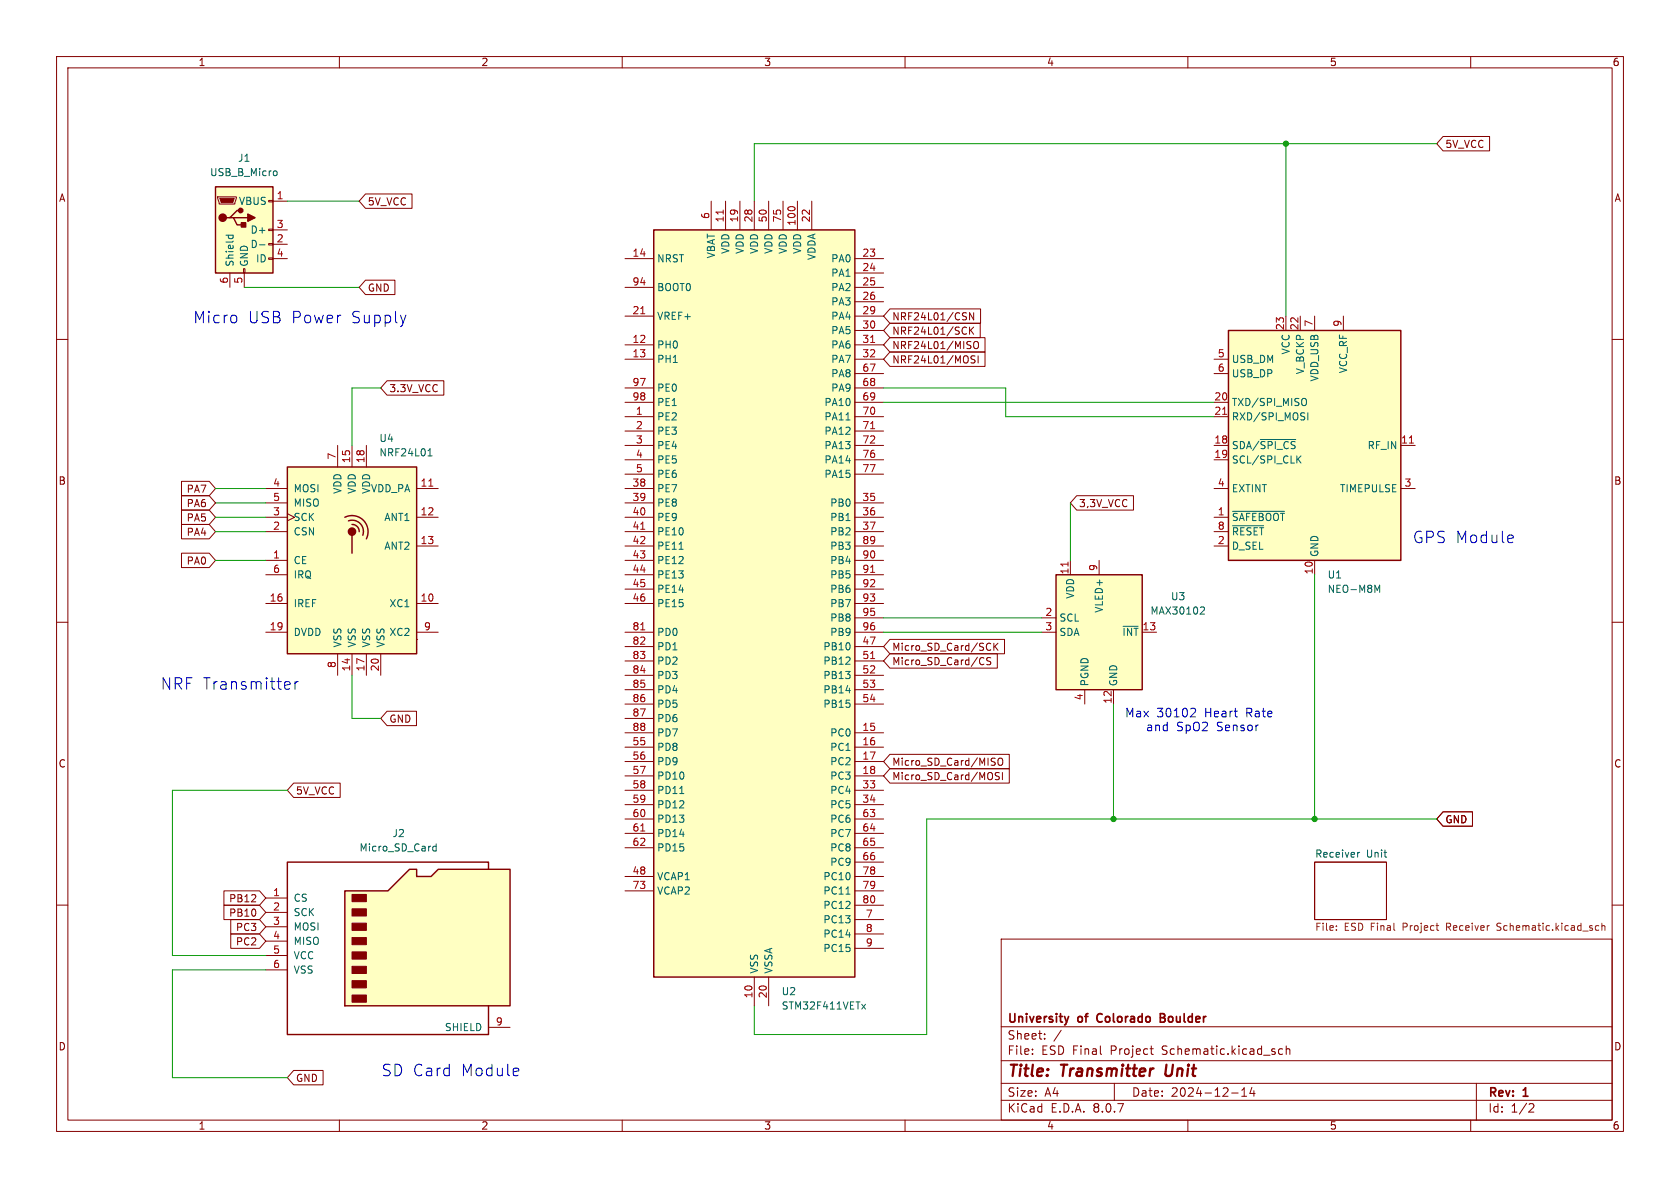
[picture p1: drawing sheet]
<svg xmlns="http://www.w3.org/2000/svg" width="297mm" height="210mm" viewBox="0 0 297 210" stroke-linecap="round" stroke-linejoin="round" font-family="sans-serif">
<g fill="none" stroke="#840000" stroke-width=".18">
<path d="M10 10h277v190h-277zM12 12h273v186h-273zM60 10v2M110 10v2M160 10v2M210 10v2M260 10v2M10 60h2M285 60h2M10 110h2M285 110h2M232.4 152.4h12.7v10.2h-12.7z"/>
<path d="M10 160h2M177 166h108v32h-108zM285 160h2M60 198v2M110 198v2M160 198v2M177 194.5h108M177 191.5h108M177 187.5h108M177 181.5h108M182.5 186.3v.1M182.5 185.5v.1"/>
<path d="M184.7 183.6v.1M184.7 182.8v.1M187.6 182.1l-1.3 2M197 191.5v3M203.3 185.4h.6M203.6 186.3l.3 .1M210 198v2M217.7 193.2h1.2M219.5 193.8h.9M219.5 192.7l.5-.4v1.5M221.3 192.2l-.3 1.1h.9M221.7 192.8v1"/>
<path d="M226.7 185.5l-.4-.1-.3 .3v.4l.2 .2h.5M227.4 185.5l.2-.1 .4 .1v.9M227.4 184.9v1.5M260 198v2M261 191.5v6.5M270.5 195.1l.5 .1 .2 .3-1 1.1h1"/>
</g>
<path d="M206.2 188.2l-.2 1.6 .3 .4" fill="none" stroke="#840000" stroke-width=".4"/>
<path d="M188.9 179.7l-.3 1M194.1 179.4l-.2 .4 .2 .7M205.1 179.9h.5M205.6 179.9l.2 .1M205.8 179.3l-.2-.1h-.5v1.5l.7-.1M205.8 179.8l-.2 .1" fill="none" stroke="#840000" stroke-width=".3"/>
<path d="M240 150.7v.8M240.4 150.7l-.4 .2" fill="none" stroke="#006464" stroke-width=".18"/>
<path d="M236.3 164.3v.2M236.3 163.7v.1M264.6 164.4l.2 .1M264.9 163.2l-.3 .2 .3 .4M282.3 163.6l.3 .1M282.6 164.4l-.3 .1M283.2 163.7l.2-.1 .3 .1v.8M283.2 163.2v1.3" fill="none" stroke="#725600" stroke-width=".18"/>
<path d="M217.2 58.4h30.4v40.7h-30.4z" fill="#ffffc2"/>
<path d="M217.2 58.4h30.4v40.7h-30.4z" fill="none" stroke="#840000" stroke-width=".25"/>
<g fill="none" stroke="#840000" stroke-width=".18">
<path d="M227.3 55.9v2.5M229.9 55.9v2.5M232.4 55.9v2.5M237.5 55.9v2.5M214.6 78.7h2.6M214.6 71.1h2.6M214.6 73.7h2.6M214.6 63.5h2.6M214.6 66h2.6M247.6 78.7h2.6M214.6 91.4h2.6M214.6 81.3h2.6"/>
<path d="M214.6 96.5h2.6M214.6 86.4h2.6M214.6 94h2.6M232.4 99.1v2.5M247.6 86.4h2.6"/>
</g>
<path d="M222.8 77.7h6.3M230.4 70.4a.43 .43 0 0 1 .6 .5v.4a.43 .43 0 0 1-.6 .4M231.2 73v1.2M217.9 90.4h9.2M217.9 92.9h5.5M229.5 81.1l.5 .8M230 80.6l-.7 .7M243.1 103.4l.4 1 .4-1v1.3" fill="none" stroke="#006464" stroke-width=".18"/>
<path d="M216.1 73.2h.8M249.2 78.3h.7" fill="none" stroke="#a90000" stroke-width=".18"/>
<path d="M186.7 101.6h15.2v20.3h-15.2z" fill="#ffffc2"/>
<path d="M186.7 101.6h15.2v20.3h-15.2z" fill="none" stroke="#840000" stroke-width=".25"/>
<path d="M189.2 99.1v2.5M194.3 99.1v2.5M184.1 111.8h2.6M184.1 109.2h2.6M201.9 111.8h2.6M191.8 121.9v2.6M196.8 121.9v2.6" fill="none" stroke="#840000" stroke-width=".18"/>
<path d="M188.8 99.4v.7" fill="none" stroke="#a90000" stroke-width=".18"/>
<path d="M198.5 110.7h2.7M212.4 107.3l.4 .1 .1 .3-.7 .9h.7" fill="none" stroke="#006464" stroke-width=".18"/>
<path d="M38.1 33h10.2v15.3h-10.2z" fill="#ffffc2"/>
<path d="M38.1 33h10.2v15.3h-10.2zM40.6 38.5h.7l.6 1.3h1.3M41.3 38.5h2.5M42.5 37.2h-.6l-1.3 1.3h-.6" fill="none" stroke="#840000" stroke-width=".25"/>
<g fill="#840000" stroke="#840000" stroke-width=".25">
<path d="M43.8 37.8l1.3 .7-1.3 .6z"/>
<path d="M42.7 39.4h.7v.7h-.7z"/>
<circle cx="39.4" cy="38.5" r=".63"/>
<circle cx="42.5" cy="37.2" r=".38"/>
</g>
<path d="M38.5 34.8h3.3v.3l-.3 1h-2.8zM47.5 35.4h.8v.3h-.8zM48.3 35.6h2.5M40.6 48.3v2.5M43.1 47.5h.2v.8h-.2zM43.2 48.3v2.5M47.5 45.6h.8v.2h-.8zM47.5 43.1h.8v.2h-.8zM47.5 40.5h.8v.3h-.8zM48.3 43.2h2.5M48.3 40.6h2.5M48.3 45.7h2.5" fill="none" stroke="#840000" stroke-width=".18"/>
<path d="M38.9 35.1h2.5l-.3 .7h-2z" fill="#840000" stroke="#840000" stroke-width=".18"/>
<path d="M48.6 30.2l.3 .1 .1 .2-.1 .4-.3 .2M39.9 41.6h1.3M40.4 41.6v.3M41.2 41.6v.3M45.9 43.3h.9" fill="none" stroke="#006464" stroke-width=".18"/>
<path d="M61 157.5h7.6l3.8-3.8h1.3v1.2h2.5l1.3-1.2h12.7v24.1h-29.2z" fill="#ffffc2"/>
<g fill="#840000" stroke="#840000" stroke-width=".18">
<path d="M62.2 175.9h2.6v1.3h-2.6z"/>
<path d="M62.2 173.4h2.6v1.2h-2.6z"/>
<path d="M62.2 170.8h2.6v1.3h-2.6z"/>
<path d="M62.2 168.3h2.6v1.2h-2.6z"/>
<path d="M62.2 165.7h2.6v1.3h-2.6z"/>
<path d="M62.2 163.2h2.6v1.3h-2.6z"/>
<path d="M62.2 160.7h2.6v1.2h-2.6z"/>
<path d="M62.2 158.1h2.6v1.3h-2.6z"/>
</g>
<path d="M61 157.5h7.6l3.8-3.8h1.3v1.2h2.5l1.3-1.2h12.7v24.1h-29.2zM86.4 153.7v-1.3h-35.6v30.5h35.6v-5.1" fill="none" stroke="#840000" stroke-width=".25"/>
<path d="M47 158.8h3.8M47 161.3h3.8M47 163.8h3.8M47 166.4h3.8M47 168.9h3.8M47 171.5h3.8M86.4 181.6h3.8" fill="none" stroke="#840000" stroke-width=".18"/>
<path d="M76.5 150.2l.2 .2h.4M77.1 149.2v1.2M77.1 149.7l-.4-.1-.2 .2" fill="none" stroke="#006464" stroke-width=".18"/>
<path d="M50.8 82.6h22.9v33h-22.9z" fill="#ffffc2"/>
<path d="M50.8 82.6h22.9v33h-22.9zM61 91.4a2.84 2.84 0 0 1 3.2 .6 2.84 2.84 0 0 1 .6 3.3M61.6 92.1a1.99 1.99 0 0 1 2.1 .4 1.99 1.99 0 0 1 .4 2.1M62.2 92.7a1.23 1.23 0 0 1 1.3 1.3M62.2 94.6v3.2" fill="none" stroke="#840000" stroke-width=".25"/>
<circle cx="62.2" cy="94" r=".63" fill="#840000" stroke="#840000" stroke-width=".25"/>
<g fill="none" stroke="#840000" stroke-width=".18">
<path d="M59.7 78.7v3.9M62.2 78.7v3.9M64.8 78.7v3.9M47 99.1h3.8M47 86.4h3.8M47 91.4h3.8M47 94h3.8M47 88.9h3.8M50.8 90.8l1.3 .6-1.3 .7M73.7 86.4h3.8M73.7 91.4h3.8M73.7 96.5h3.8"/>
<path d="M47 106.7h3.8M47 111.8h3.8M47 101.6h3.8M59.7 115.6v3.8M62.2 115.6v3.8M64.8 115.6v3.8M67.3 115.6v3.8M73.7 113h.1M73.7 106.7h3.8M73.7 111.8h3.8"/>
</g>
<path d="M75.8 85.9h.7" fill="none" stroke="#a90000" stroke-width=".18"/>
<path d="M75.8 79.6l.2-.3v1.3M75.7 80.6h.7" fill="none" stroke="#006464" stroke-width=".18"/>
<path d="M115.6 40.6h35.5v132.1h-35.5z" fill="#ffffc2"/>
<path d="M115.6 40.6h35.5v132.1h-35.5z" fill="none" stroke="#840000" stroke-width=".25"/>
<g fill="none" stroke="#840000" stroke-width=".18">
<path d="M64.6 34.3h8.2v2.5h-8.2l-1.1-1.2zM125.7 35.6v5M128.3 35.6v5M130.8 35.6v5M133.3 35.6v5M135.9 35.6v5M138.4 35.6v5M141 35.6v5M143.5 35.6v5M255.1 24.1h8.2v2.6h-8.2l-1.1-1.3zM64.6 49.5h5.2v2.6h-5.2l-1.1-1.3zM110.5 45.7h5.1"/>
<path d="M110.5 55.9h5.1M110.5 50.8h5.1M151.1 45.7h5.1M151.1 55.9h5.1M151.1 48.3h5.1M151.1 50.8h5.1M151.1 53.3h5.1M151.1 58.4h5.1M157.3 57.1h16v2.6h-16l-1.1-1.3zM157.3 59.7h16.8v2.5h-16.8l-1.1-1.2zM157.3 54.6h16.1v2.6h-16.1l-1.1-1.3zM171.4 57.8v1.3"/>
<path d="M171.6 58.4l.5 .7M172.1 55.3v1.3l-.7-1.3v1.3M172.1 57.8l-.7 .7M68.4 67.3h10.1v2.6h-10.1l-1.1-1.3zM110.5 73.7h5.1M110.5 61h5.1M110.5 63.5h5.1M110.5 76.2h5.1M110.5 78.7h5.1M110.5 68.6h5.1M110.5 71.1h5.1M151.1 73.7h5.1"/>
<path d="M151.1 61h5.1M151.1 63.5h5.1M151.1 76.2h5.1M151.1 78.7h5.1M151.1 66h5.1M151.1 68.6h5.1M151.1 71.1h5.1M157.3 62.2h16.8v2.6h-16.8l-1.1-1.3zM171.6 63.3l.8 .5-.3 .4-.5-.1M172.2 60.5l.2-.1a.43 .43 0 0 1 .6 .4v.4a.42 .42 0 0 1-.4 .4 .42 .42 0 0 1-.5-.4zM172.4 63l-.5-.1-.3 .2M172.9 62.9v1.3"/>
<path d="M32.1 90.2h4.9l1.1 1.2-1.1 1.3h-4.9zM32.1 97.8h4.9l1.1 1.3-1.1 1.2h-4.9zM32.1 92.7h4.9l1.1 1.3-1.1 1.3h-4.9zM32.1 87.6h4.9l1.1 1.3-1.1 1.3h-4.9zM32.1 85.1h4.9l1.1 1.3-1.1 1.2h-4.9zM110.5 88.9h5.1M110.5 91.4h5.1M110.5 94h5.1M110.5 86.4h5.1M110.5 81.3h5.1M110.5 96.5h5.1M110.5 99.1h5.1"/>
<path d="M110.5 83.8h5.1M151.1 88.9h5.1M151.1 91.4h5.1M151.1 94h5.1M151.1 81.3h5.1M151.1 96.5h5.1M151.1 99.1h5.1M151.1 83.8h5.1M190.3 87.6h10.1v2.6h-10.1l-1.1-1.3zM110.5 101.6h5.1M110.5 104.1h5.1M110.5 106.7h5.1"/>
<path d="M110.5 114.3h5.1M110.5 116.8h5.1M110.5 119.4h5.1M110.5 111.8h5.1M151.1 101.6h5.1M151.1 104.1h5.1M151.1 106.7h5.1M151.1 114.3h5.1M151.1 116.8h5.1M151.1 119.4h5.1M151.1 111.8h5.1M151.1 109.2h5.1"/>
<path d="M157.3 115.6h19v2.5h-19l-1.1-1.3zM157.3 113h20.3v2.6h-20.3l-1.1-1.3zM173.6 116.2l.3 .2M173.9 117.4l-.3 .1M174.9 113.7l.3 .1M175.2 114.8l-.3 .2M175.2 116.3l-.5-.1-.2 .2v.3l.5 .3 .2 .3-.3 .2-.5-.1M175.7 113.7v1.3M175.9 114.2l.5 .8M176.4 113.7l-.7 .7M51.9 138.4h8.2v2.6h-8.2l-1.1-1.3zM68.4 125.7h5.2v2.6h-5.2l-1.1-1.3z"/>
<path d="M110.5 129.5h5.1M110.5 132.1h5.1M110.5 134.6h5.1M110.5 137.2h5.1M110.5 139.7h5.1M110.5 121.9h5.1M110.5 124.5h5.1M110.5 127h5.1M151.1 129.5h5.1M151.1 132.1h5.1M151.1 134.6h5.1M151.1 137.2h5.1"/>
<path d="M151.1 139.7h5.1M151.1 121.9h5.1M151.1 124.5h5.1M157.3 133.3h21.1v2.6h-21.1l-1.1-1.3zM157.3 135.9h21.1v2.5h-21.1l-1.1-1.2zM175.7 134.7l.2 .2-.2 .4M175.8 134l.1 .1M176.6 134.1l.1-.1a.43 .43 0 0 1 .6 .4v.5a.42 .42 0 0 1-.5 .4 .42 .42 0 0 1-.4-.4v-.5zM176.7 136.6h-.5l-.2 .1v.3l.5 .3 .2 .3-.3 .2h-.5M177.2 136.6v1.2M39.6 157.5h6.3l1.1 1.3-1.1 1.2h-6.3zM110.5 142.2h5.1"/>
<path d="M110.5 154.9h5.1M110.5 144.8h5.1M110.5 147.3h5.1M110.5 149.9h5.1M110.5 157.5h5.1M151.1 142.2h5.1M151.1 154.9h5.1M151.1 144.8h5.1M151.1 147.3h5.1M151.1 149.9h5.1M151.1 152.4h5.1M151.1 157.5h5.1"/>
<path d="M255.1 143.5h5.2v2.6h-5.2l-1.1-1.3zM39.6 160h6.3l1.1 1.3-1.1 1.3h-6.3zM40.8 162.6h5.1l1.1 1.2-1.1 1.3h-5.1zM40.8 165.1h5.1l1.1 1.3-1.1 1.2h-5.1zM133.3 172.7v5.1M135.9 172.7v5.1M151.1 162.6h5.1M151.1 165.1h5.1M151.1 160h5.1M151.1 167.6h5.1M51.9 189.2h5.2v2.6h-5.2l-1.1-1.3z"/>
</g>
<path d="M127.9 37.1v.8M113.3 55.5h.7M153.9 60.5h.7M153.9 75.8h.7M113.3 93.6h.7M113.3 111.3h.7M153.9 116.4h.7M153.9 101.2h.7M113.3 146.9h.7" fill="none" stroke="#a90000" stroke-width=".18"/>
<path d="M149.6 74.2h.7M120 97.1h.8M120.2 140.3h.7M149.6 158.1h.7M152.3 177.5l.7 .9M153 177.5l-.7 .9" fill="none" stroke="#006464" stroke-width=".18"/>
<path d="M71.8 55.7l-.5 1.4M267.4 94.7l.1 .4-.9 .2M51 120.5l.2 .1 .1 .4-1 .2M51.2 121.7l-.2 .1M52.2 120.5v1.3M52.7 120.5a.52 .52 0 0 0-.5 .4M210.7 125.2l.5 .1 .2 .3-1 1.1h1M91.6 188.9l.1 .4-1 .2" fill="none" stroke="#0000c2" stroke-width=".18"/>
<g fill="none" stroke="#009600" stroke-width=".18">
<path d="M50.8 35.6h12.7M227.3 25.4v30.5M254 25.4h-120.7v10.2M43.2 50.8h20.3M67.3 68.6h-5.1v10.1M156.2 68.6h21.6v5.1h36.8M156.2 71.1h58.4M38.1 91.4h8.9M38.1 88.9h8.9M38.1 94h8.9M38.1 86.4h8.9M38.1 99.1h8.9"/>
<path d="M189.2 88.9v10.2M62.2 119.4v7.6h5.1M156.2 109.2h27.9M156.2 111.8h27.9M232.4 101.6v43.2M50.8 139.7h-20.3v29.2h16.5M196.8 124.5v20.3M254 144.8h-90.2v38.1h-30.5v-5.1M47 171.5h-16.5v19h20.3"/>
</g>
<g fill="#009600" stroke="#009600" stroke-width=".18">
<circle cx="196.8" cy="144.8" r=".46"/>
<circle cx="232.4" cy="144.8" r=".46"/>
<circle cx="227.3" cy="25.4" r=".46"/>
</g>
<g font-size="2.8" fill="#0000c2">
<text x="34.1" y="57.4">Micro</text>
<text x="43.8" y="57.4">USB Power</text>
<text x="62.1" y="57.4">Supply</text>
<text x="249.7" y="96.2">GPS Module</text>
<text x="28.3" y="122.2">NRF Transmitter</text>
<text x="67.4" y="190.5">SD Card</text>
<text x="81.5" y="190.5">Module</text>
</g>
<g font-size="2.8" fill="#840000">
<text x="178" y="190.9">Title:</text>
<text x="187.7" y="190.9">Transmitter</text>
<text x="206.8" y="190.9">Unit</text>
</g>
<g font-size="2.1" fill="#0000c2">
<text x="198.8" y="127">Max</text>
<text x="202.5" y="129.5">and</text>
<text x="204.5" y="127">30102</text>
<text x="208" y="129.5">SpO2</text>
<text x="213" y="127">Heart</text>
<text x="215.1" y="129.5">Sensor</text>
<text x="220.5" y="127">Rate</text>
</g>
<g font-size="2.1" fill="#840000">
<text x="178" y="184">Sheet:</text>
<text x="178" y="181.2">University</text>
<text x="190.7" y="181.2">of</text>
<text x="194.6" y="181.2">Colorado</text>
<text x="206.4" y="181.2">Boulder</text>
<text x="178" y="186.7">File:</text>
<text x="184.1" y="186.7">ESD Final</text>
<text x="196.5" y="186.7">Project</text>
<text x="205.7" y="186.7">Schematic.kicad_sch</text>
<text x="178" y="196.9">KiCad</text>
<text x="178" y="194.1">Size:</text>
<text x="184.7" y="194.1">A4</text>
<text x="185.7" y="196.9">E.D.A.</text>
<text x="193.3" y="196.9">8.0.7</text>
<text x="200" y="194.1">Date:</text>
<text x="207" y="194.1">2024-12-14</text>
<text x="263" y="194.3">Rev:</text>
<text x="263" y="196.9">Id:</text>
<text x="267.1" y="196.9">1/2</text>
<text x="269.4" y="194.3">1</text>
</g>
<g font-size="1.8" fill="#840000">
<text x="35" y="11.9">1</text>
<text x="85" y="11.9">2</text>
<text x="135" y="11.9">3</text>
<text x="185" y="11.9">4</text>
<text x="235" y="11.9">5</text>
<text x="285" y="11.9">6</text>
<text x="255.4" y="26.4">5V_VCC</text>
<text x="10.3" y="35.9">A</text>
<text x="285.3" y="35.9">A</text>
<text x="64.9" y="36.5">5V_VCC</text>
<text x="64.9" y="51.8">GND</text>
<text x="157.6" y="59.4">NRF24L01/SCK</text>
<text x="157.6" y="56.8">NRF24L01/CSN</text>
<text x="157.6" y="61.9">NRF24L01/MISO</text>
<text x="157.6" y="64.5">NRF24L01/MOSI</text>
<text x="68.7" y="69.5">3.3V_VCC</text>
<text x="10.3" y="85.9">B</text>
<text x="32.9" y="89.9">PA6</text>
<text x="32.9" y="87.3">PA7</text>
<text x="190.7" y="89.9">3,3V_VCC</text>
<text x="285.3" y="85.9">B</text>
<text x="32.9" y="92.4">PA5</text>
<text x="32.9" y="94.9">PA4</text>
<text x="32.9" y="100">PA0</text>
<text x="157.6" y="117.8">Micro_SD_Card/CS</text>
<text x="157.6" y="115.3">Micro_SD_Card/SCK</text>
<text x="68.7" y="128">GND</text>
<text x="10.3" y="135.9">C</text>
<text x="157.6" y="135.6">Micro_SD_Card/MISO</text>
<text x="285.3" y="135.9">C</text>
<text x="52.2" y="140.7">5V_VCC</text>
<text x="157.6" y="138.1">Micro_SD_Card/MOSI</text>
<text x="255.4" y="145.7">GND</text>
<text x="40.4" y="159.7">PB12</text>
<text x="40.4" y="162.2">PB10</text>
<text x="41.6" y="164.8">PC3</text>
<text x="41.6" y="167.3">PC2</text>
<text x="10.3" y="185.9">D</text>
<text x="285.3" y="185.9">D</text>
<text x="52.2" y="191.5">GND</text>
<text x="35" y="199.9">1</text>
<text x="85" y="199.9">2</text>
<text x="135" y="199.9">3</text>
<text x="185" y="199.9">4</text>
<text x="235" y="199.9">5</text>
<text x="285" y="199.9">6</text>
</g>
<g font-size="1.8" fill="#006464">
<text x="42" y="28.8">J1</text>
<text x="37" y="31.3">USB_B_Micro</text>
<text x="42.1" y="36.4">VBUS</text>
<text x="44.2" y="41.5">D+</text>
<text x="41.5" y="47.2" transform="rotate(-90 41.5 47.2)">Shield</text>
<text x="44" y="47.2" transform="rotate(-90 44 47.2)">GND</text>
<text x="44.2" y="44">D-</text>
<text x="45.2" y="46.6">ID</text>
<text x="116.1" y="46.6">NRST</text>
<text x="126.6" y="45.8" transform="rotate(-90 126.6 45.8)">VBAT</text>
<text x="129.1" y="45" transform="rotate(-90 129.1 45)">VDD</text>
<text x="131.7" y="45" transform="rotate(-90 131.7 45)">VDD</text>
<text x="134.2" y="45" transform="rotate(-90 134.2 45)">VDD</text>
<text x="136.8" y="45" transform="rotate(-90 136.8 45)">VDD</text>
<text x="139.3" y="45" transform="rotate(-90 139.3 45)">VDD</text>
<text x="141.8" y="45" transform="rotate(-90 141.8 45)">VDD</text>
<text x="144.4" y="46.1" transform="rotate(-90 144.4 46.1)">VDDA</text>
<text x="146.9" y="46.6">PA0</text>
<text x="116.1" y="51.7">BOOT0</text>
<text x="146.9" y="49.1">PA1</text>
<text x="146.9" y="51.7">PA2</text>
<text x="116.1" y="56.7">VREF+</text>
<text x="146.9" y="54.2">PA3</text>
<text x="146.9" y="56.7">PA4</text>
<text x="146.9" y="59.3">PA5</text>
<text x="116.1" y="61.8">PH0</text>
<text x="116.1" y="64.4">PH1</text>
<text x="146.9" y="61.8">PA6</text>
<text x="146.9" y="64.4">PA7</text>
<text x="217.7" y="64.4">USB_DM</text>
<text x="228.2" y="62.8" transform="rotate(-90 228.2 62.8)">VCC</text>
<text x="116.1" y="69.4">PE0</text>
<text x="116.1" y="72">PE1</text>
<text x="145.6" y="72">PA10</text>
<text x="146.9" y="66.9">PA8</text>
<text x="146.9" y="69.4">PA9</text>
<text x="217.7" y="72">TXD/SPI_MISO</text>
<text x="217.7" y="66.9">USB_DP</text>
<text x="230.7" y="66.3" transform="rotate(-90 230.7 66.3)">V_BCKP</text>
<text x="233.3" y="67.5" transform="rotate(-90 233.3 67.5)">VDD_USB</text>
<text x="238.4" y="66.1" transform="rotate(-90 238.4 66.1)">VCC_RF</text>
<text x="116.1" y="74.5">PE2</text>
<text x="116.1" y="77.1">PE3</text>
<text x="145.6" y="74.5">PA11</text>
<text x="145.6" y="77.1">PA12</text>
<text x="217.7" y="74.5">RXD/SPI_MOSI</text>
<text x="67" y="78.3">U4</text>
<text x="67" y="80.9">NRF24L01</text>
<text x="116.1" y="79.6">PE4</text>
<text x="116.1" y="82.1">PE5</text>
<text x="145.6" y="79.6">PA13</text>
<text x="145.6" y="82.1">PA14</text>
<text x="217.7" y="79.6">SDA/~{SPI_CS}</text>
<text x="217.7" y="82.1">SCL/SPI_CLK</text>
<text x="241.7" y="79.6">RF_IN</text>
<text x="51.8" y="87.2">MOSI</text>
<text x="51.8" y="89.8">MISO</text>
<text x="60.6" y="87.4" transform="rotate(-90 60.6 87.4)">VDD</text>
<text x="63.1" y="87.4" transform="rotate(-90 63.1 87.4)">VDD</text>
<text x="65.5" y="87.2">VDD_PA</text>
<text x="65.6" y="87.4" transform="rotate(-90 65.6 87.4)">VDD</text>
<text x="116.1" y="87.2">PE7</text>
<text x="116.1" y="89.8">PE8</text>
<text x="116.1" y="84.7">PE6</text>
<text x="145.6" y="84.7">PA15</text>
<text x="146.7" y="89.8">PB0</text>
<text x="217.7" y="87.2">EXTINT</text>
<text x="236.8" y="87.2">TIMEPULSE</text>
<text x="51.8" y="94.8">CSN</text>
<text x="51.8" y="92.3">SCK</text>
<text x="67.8" y="92.3">ANT1</text>
<text x="116.1" y="92.3">PE9</text>
<text x="116.1" y="94.8">PE10</text>
<text x="146.7" y="92.3">PB1</text>
<text x="146.7" y="94.8">PB2</text>
<text x="217.7" y="92.3">~{SAFEBOOT}</text>
<text x="217.7" y="94.8">~{RESET}</text>
<text x="51.8" y="99.9">CE</text>
<text x="67.8" y="97.4">ANT2</text>
<text x="116.1" y="97.4">PE11</text>
<text x="116.1" y="99.9">PE12</text>
<text x="146.7" y="97.4">PB3</text>
<text x="146.7" y="99.9">PB4</text>
<text x="217.7" y="97.4">D_SEL</text>
<text x="233.3" y="98.6" transform="rotate(-90 233.3 98.6)">GND</text>
<text x="51.8" y="107.5">IREF</text>
<text x="51.8" y="102.5">IRQ</text>
<text x="68.8" y="107.5">XC1</text>
<text x="116.1" y="102.5">PE13</text>
<text x="116.1" y="105">PE14</text>
<text x="116.1" y="107.5">PE15</text>
<text x="146.7" y="102.5">PB5</text>
<text x="146.7" y="105">PB6</text>
<text x="146.7" y="107.5">PB7</text>
<text x="190.1" y="105.9" transform="rotate(-90 190.1 105.9)">VDD</text>
<text x="206.9" y="106.3">U3</text>
<text x="234.6" y="105">NEO-M8M</text>
<text x="234.6" y="102.5">U1</text>
<text x="51.8" y="112.6">DVDD</text>
<text x="68.8" y="112.6">XC2</text>
<text x="116.1" y="112.6">PD0</text>
<text x="146.7" y="110.1">PB8</text>
<text x="146.7" y="112.6">PB9</text>
<text x="187.2" y="110.1">SCL</text>
<text x="187.2" y="112.6">SDA</text>
<text x="195.2" y="108.4" transform="rotate(-90 195.2 108.4)">VLED+</text>
<text x="198.3" y="112.6">~{INT}</text>
<text x="203.3" y="108.8">MAX30102</text>
<text x="60.6" y="114.6" transform="rotate(-90 60.6 114.6)">VSS</text>
<text x="63.1" y="114.6" transform="rotate(-90 63.1 114.6)">VSS</text>
<text x="65.6" y="114.6" transform="rotate(-90 65.6 114.6)">VSS</text>
<text x="68.2" y="114.6" transform="rotate(-90 68.2 114.6)">VSS</text>
<text x="116.1" y="115.2">PD1</text>
<text x="116.1" y="117.7">PD2</text>
<text x="145.5" y="115.2">PB10</text>
<text x="145.5" y="117.7">PB12</text>
<text x="116.1" y="120.2">PD3</text>
<text x="116.1" y="122.8">PD4</text>
<text x="116.1" y="125.3">PD5</text>
<text x="145.5" y="120.2">PB13</text>
<text x="145.5" y="122.8">PB14</text>
<text x="145.5" y="125.3">PB15</text>
<text x="192.6" y="121.4" transform="rotate(-90 192.6 121.4)">PGND</text>
<text x="197.7" y="121.4" transform="rotate(-90 197.7 121.4)">GND</text>
<text x="116.1" y="127.9">PD6</text>
<text x="116.1" y="130.4">PD7</text>
<text x="146.7" y="130.4">PC0</text>
<text x="116.1" y="132.9">PD8</text>
<text x="116.1" y="135.5">PD9</text>
<text x="146.7" y="132.9">PC1</text>
<text x="146.7" y="135.5">PC2</text>
<text x="116.1" y="138">PD10</text>
<text x="116.1" y="140.6">PD11</text>
<text x="116.1" y="143.1">PD12</text>
<text x="146.7" y="138">PC3</text>
<text x="146.7" y="140.6">PC4</text>
<text x="146.7" y="143.1">PC5</text>
<text x="69.3" y="148.2">J2</text>
<text x="116.1" y="145.6">PD13</text>
<text x="116.1" y="148.2">PD14</text>
<text x="146.7" y="145.6">PC6</text>
<text x="146.7" y="148.2">PC7</text>
<text x="63.5" y="150.7">Micro_SD_Card</text>
<text x="116.1" y="155.8">VCAP1</text>
<text x="116.1" y="150.7">PD15</text>
<text x="145.5" y="155.8">PC10</text>
<text x="146.7" y="150.7">PC8</text>
<text x="146.7" y="153.3">PC9</text>
<text x="232.4" y="151.7">Receiver</text>
<text x="241.6" y="151.7">Unit</text>
<text x="51.8" y="159.6">CS</text>
<text x="116.1" y="158.3">VCAP2</text>
<text x="145.5" y="158.3">PC11</text>
<text x="145.5" y="160.9">PC12</text>
<text x="51.8" y="162.2">SCK</text>
<text x="51.8" y="164.7">MOSI</text>
<text x="51.8" y="167.2">MISO</text>
<text x="145.5" y="163.4">PC13</text>
<text x="145.5" y="166">PC14</text>
<text x="51.8" y="169.8">VCC</text>
<text x="51.8" y="172.3">VSS</text>
<text x="134.2" y="172.2" transform="rotate(-90 134.2 172.2)">VSS</text>
<text x="136.8" y="172.2" transform="rotate(-90 136.8 172.2)">VSSA</text>
<text x="145.5" y="168.5">PC15</text>
<text x="138.1" y="178.7">STM32F411VETx</text>
<text x="138.1" y="176.1">U2</text>
<text x="78.5" y="182.5">SHIELD</text>
</g>
<g font-size="1.8" fill="#a90000">
<text x="48.8" y="35.3">1</text>
<text x="48.8" y="40.4">3</text>
<text x="125.5" y="38.8" transform="rotate(-90 125.5 38.8)">6</text>
<text x="128" y="39.4" transform="rotate(-90 128 39.4)">11</text>
<text x="130.6" y="39.4" transform="rotate(-90 130.6 39.4)">19</text>
<text x="133.1" y="39.4" transform="rotate(-90 133.1 39.4)">28</text>
<text x="135.6" y="39.4" transform="rotate(-90 135.6 39.4)">50</text>
<text x="138.2" y="39.4" transform="rotate(-90 138.2 39.4)">75</text>
<text x="140.7" y="40" transform="rotate(-90 140.7 40)">100</text>
<text x="143.3" y="39.4" transform="rotate(-90 143.3 39.4)">22</text>
<text x="48.8" y="42.9">2</text>
<text x="48.8" y="45.5">4</text>
<text x="111.7" y="45.5">14</text>
<text x="152.4" y="45.5">23</text>
<text x="40.4" y="50.2" transform="rotate(-90 40.4 50.2)">6</text>
<text x="42.9" y="50.2" transform="rotate(-90 42.9 50.2)">5</text>
<text x="111.7" y="50.5">94</text>
<text x="152.4" y="48">24</text>
<text x="152.4" y="50.5">25</text>
<text x="152.4" y="53.1">26</text>
<text x="111.7" y="55.6">21</text>
<text x="152.4" y="55.6">29</text>
<text x="152.4" y="58.2">30</text>
<text x="227.1" y="58.5" transform="rotate(-90 227.1 58.5)">23</text>
<text x="229.6" y="58.5" transform="rotate(-90 229.6 58.5)">22</text>
<text x="232.2" y="57.9" transform="rotate(-90 232.2 57.9)">7</text>
<text x="237.2" y="57.9" transform="rotate(-90 237.2 57.9)">9</text>
<text x="111.7" y="60.7">12</text>
<text x="111.7" y="63.2">13</text>
<text x="152.4" y="60.7">31</text>
<text x="152.4" y="63.2">32</text>
<text x="152.4" y="65.8">67</text>
<text x="215.2" y="63.2">5</text>
<text x="215.2" y="65.8">6</text>
<text x="111.7" y="68.3">97</text>
<text x="111.7" y="70.9">98</text>
<text x="152.4" y="68.3">68</text>
<text x="152.4" y="70.9">69</text>
<text x="214.6" y="70.9">20</text>
<text x="112.3" y="73.4">1</text>
<text x="112.3" y="75.9">2</text>
<text x="152.4" y="73.4">70</text>
<text x="152.4" y="75.9">71</text>
<text x="214.6" y="73.4">21</text>
<text x="59.4" y="81.4" transform="rotate(-90 59.4 81.4)">7</text>
<text x="62" y="82" transform="rotate(-90 62 82)">15</text>
<text x="64.5" y="82" transform="rotate(-90 64.5 82)">18</text>
<text x="112.3" y="78.5">3</text>
<text x="112.3" y="81">4</text>
<text x="112.3" y="83.6">5</text>
<text x="152.4" y="78.5">72</text>
<text x="152.4" y="81">76</text>
<text x="152.4" y="83.6">77</text>
<text x="214.6" y="78.5">18</text>
<text x="214.6" y="81">19</text>
<text x="247.6" y="78.5">11</text>
<text x="48.2" y="86.1">4</text>
<text x="48.2" y="88.6">5</text>
<text x="74.3" y="86.1">11</text>
<text x="111.7" y="86.1">38</text>
<text x="111.7" y="88.6">39</text>
<text x="152.4" y="88.6">35</text>
<text x="215.2" y="86.1">4</text>
<text x="248.2" y="86.1">3</text>
<text x="48.2" y="93.7">2</text>
<text x="48.2" y="91.2">3</text>
<text x="74.3" y="91.2">12</text>
<text x="111.7" y="91.2">40</text>
<text x="111.7" y="93.7">41</text>
<text x="152.4" y="91.2">36</text>
<text x="152.4" y="93.7">37</text>
<text x="215.2" y="91.2">1</text>
<text x="215.2" y="93.7">8</text>
<text x="48.2" y="98.8">1</text>
<text x="48.2" y="101.3">6</text>
<text x="74.3" y="96.3">13</text>
<text x="111.7" y="96.3">42</text>
<text x="111.7" y="98.8">43</text>
<text x="111.7" y="101.3">44</text>
<text x="152.4" y="96.3">89</text>
<text x="152.4" y="98.8">90</text>
<text x="152.4" y="101.3">91</text>
<text x="189" y="101.6" transform="rotate(-90 189 101.6)">11</text>
<text x="194.1" y="101" transform="rotate(-90 194.1 101)">9</text>
<text x="215.2" y="96.3">2</text>
<text x="232.2" y="101.6" transform="rotate(-90 232.2 101.6)">10</text>
<text x="47.6" y="106.4">16</text>
<text x="74.3" y="106.4">10</text>
<text x="111.7" y="103.9">45</text>
<text x="111.7" y="106.4">46</text>
<text x="152.4" y="103.9">92</text>
<text x="152.4" y="106.4">93</text>
<text x="47.6" y="111.5">19</text>
<text x="74.9" y="111.5">9</text>
<text x="111.7" y="111.5">81</text>
<text x="152.4" y="109">95</text>
<text x="152.4" y="111.5">96</text>
<text x="184.7" y="109">2</text>
<text x="184.7" y="111.5">3</text>
<text x="201.9" y="111.5">13</text>
<text x="59.4" y="118.2" transform="rotate(-90 59.4 118.2)">8</text>
<text x="62" y="118.8" transform="rotate(-90 62 118.8)">14</text>
<text x="64.5" y="118.8" transform="rotate(-90 64.5 118.8)">17</text>
<text x="67.1" y="118.8" transform="rotate(-90 67.1 118.8)">20</text>
<text x="111.7" y="114">82</text>
<text x="111.7" y="116.6">83</text>
<text x="111.7" y="119.1">84</text>
<text x="152.4" y="114">47</text>
<text x="152.4" y="116.6">51</text>
<text x="152.4" y="119.1">52</text>
<text x="111.7" y="121.7">85</text>
<text x="111.7" y="124.2">86</text>
<text x="152.4" y="121.7">53</text>
<text x="152.4" y="124.2">54</text>
<text x="191.5" y="123.9" transform="rotate(-90 191.5 123.9)">4</text>
<text x="196.6" y="124.5" transform="rotate(-90 196.6 124.5)">12</text>
<text x="111.7" y="131.8">55</text>
<text x="111.7" y="126.7">87</text>
<text x="111.7" y="129.3">88</text>
<text x="152.4" y="129.3">15</text>
<text x="152.4" y="131.8">16</text>
<text x="111.7" y="134.4">56</text>
<text x="111.7" y="136.9">57</text>
<text x="152.4" y="134.4">17</text>
<text x="152.4" y="136.9">18</text>
<text x="111.7" y="139.4">58</text>
<text x="111.7" y="142">59</text>
<text x="152.4" y="139.4">33</text>
<text x="152.4" y="142">34</text>
<text x="111.7" y="144.5">60</text>
<text x="111.7" y="147.1">61</text>
<text x="111.7" y="149.6">62</text>
<text x="152.4" y="144.5">63</text>
<text x="152.4" y="147.1">64</text>
<text x="152.4" y="149.6">65</text>
<text x="111.7" y="154.7">48</text>
<text x="152.4" y="152.1">66</text>
<text x="152.4" y="154.7">78</text>
<text x="48.2" y="158.5">1</text>
<text x="48.2" y="161">2</text>
<text x="111.7" y="157.2">73</text>
<text x="152.4" y="157.2">79</text>
<text x="152.4" y="159.8">80</text>
<text x="48.2" y="163.6">3</text>
<text x="48.2" y="166.1">4</text>
<text x="153" y="162.3">7</text>
<text x="153" y="164.8">8</text>
<text x="153" y="167.4">9</text>
<text x="48.2" y="168.7">5</text>
<text x="48.2" y="171.2">6</text>
<text x="133.1" y="176.6" transform="rotate(-90 133.1 176.6)">10</text>
<text x="135.6" y="176.6" transform="rotate(-90 135.6 176.6)">20</text>
<text x="87.6" y="181.4">9</text>
</g>
<g font-size="1.8" fill="#725600">
<text x="232.4" y="164.9">File:</text>
<text x="237.6" y="164.9">ESD Final</text>
<text x="248.3" y="164.9">Project</text>
<text x="256.1" y="164.9">Receiver</text>
<text x="265.3" y="164.9">Schematic.kicad_sch</text>
</g>
</svg>
